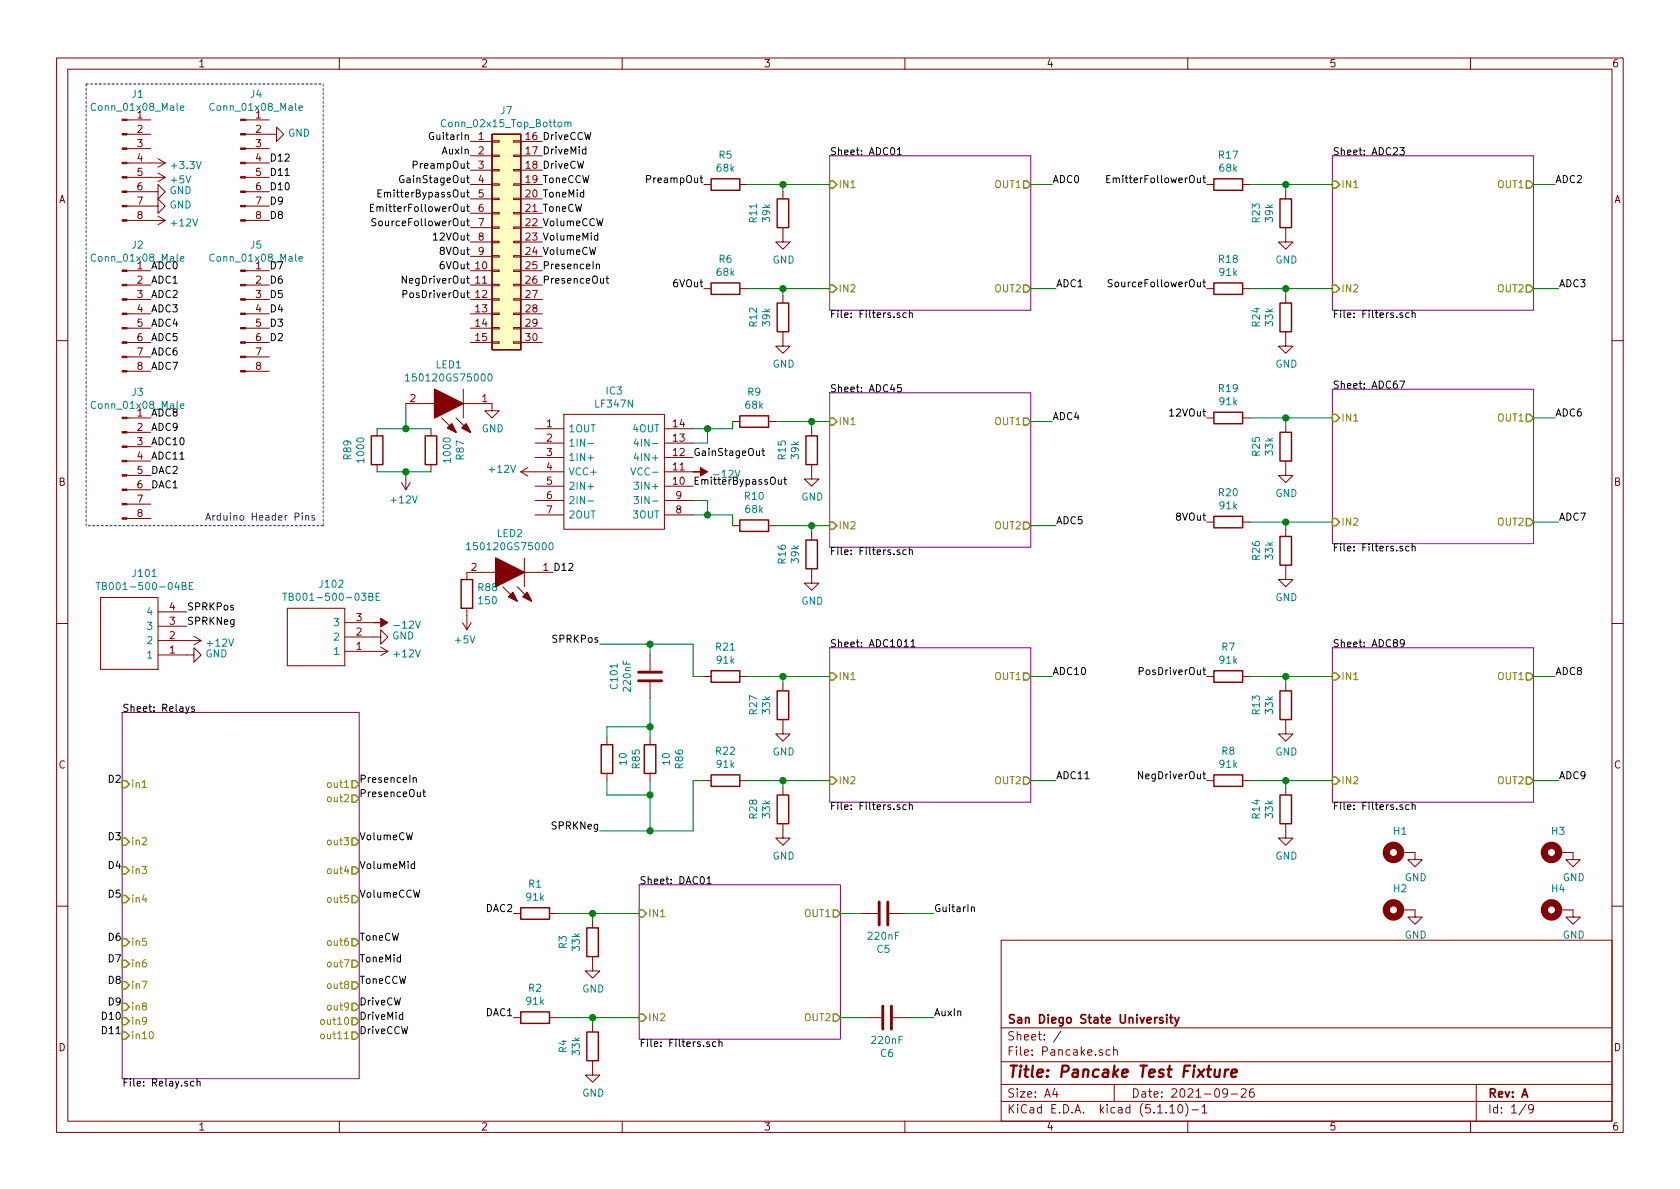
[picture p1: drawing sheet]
<svg xmlns="http://www.w3.org/2000/svg" width="297mm" height="210mm" viewBox="0 0 297 210" stroke-linecap="round" stroke-linejoin="round" font-family="sans-serif">
<g fill="none" stroke="#840000" stroke-width=".18">
<path d="M10 10.3h277v189.9h-277zM12 12.2h273v186.1h-273zM60 10.3v1.9M110 10.3v1.9M160 10.3v1.9M210 10.3v1.9M260 10.3v1.9M22.5 33.9h5.4v-1.3l1.3 1.3-1.3 1.3v-1.3M22.5 36.4h5.4v-1.2l1.3 1.2-1.3 1.3v-1.3M22.5 31.4h6.7M22.5 28.8h6.7M22.5 39h6.7"/>
<path d="M22.5 26.3h4.2M22.5 23.7h4.2M22.5 21.2h4.2M27.9 30.6l1.3 .8M27.9 28.1l1.3 .7M27.9 38.2l1.3 .8M29.2 31.4l-1.3 .7M29.2 28.8l-1.3 .8M29.2 39l-1.3 .7M43.4 23.7h5.5v-1.2l1.3 1.2-1.3 1.3v-1.3M43.4 31.4h4.2M43.4 28.8h4.2"/>
<path d="M43.4 39h4.2M43.4 36.4h4.2M43.4 33.9h4.2M43.4 26.3h4.2M43.4 21.2h4.2M83.2 32.6h3.8M83.2 25h3.8M83.2 27.6h3.8M83.2 30.1h3.8M83.2 35.2h3.8M83.2 37.7h3.8M87 37.6h1.3v.2h-1.3z"/>
<path d="M87 35h1.3v.3h-1.3zM87 32.5h1.3v.3h-1.3zM87 30h1.3v.2h-1.3zM87 27.4h1.3v.3h-1.3zM87 24.9h1.3v.2h-1.3zM90.8 37.6h1.3v.2h-1.3zM90.8 35h1.3v.3h-1.3zM90.8 32.5h1.3v.3h-1.3zM90.8 30h1.3v.2h-1.3zM90.8 27.4h1.3v.3h-1.3zM90.8 24.9h1.3v.2h-1.3zM92.1 32.6h3.8"/>
<path d="M92.1 25h3.8M92.1 27.6h3.8M92.1 30.1h3.8M92.1 35.2h3.8M92.1 37.7h3.8M124.5 32.6h1.2M130.8 32.6h1.3M138.4 33.9v1.3M213.4 32.6h1.2M219.7 32.6h1.3M227.3 33.9v1.3M22.5 58h4.2"/>
<path d="M22.5 55.5h4.2M22.5 53h4.2M22.5 50.4h4.2M22.5 47.9h4.2M43.4 58h4.2M43.4 55.5h4.2M43.4 53h4.2M43.4 50.4h4.2M43.4 47.9h4.2M83.2 58h3.8M83.2 55.5h3.8M83.2 53h3.8"/>
<path d="M83.2 50.4h3.8M83.2 47.9h3.8M83.2 40.3h3.8M83.2 42.8h3.8M83.2 45.3h3.8M87 47.7h1.3v.3h-1.3zM87 50.3h1.3v.2h-1.3zM87 52.8h1.3v.3h-1.3zM87 55.4h1.3v.2h-1.3zM87 57.9h1.3v.3h-1.3zM87 45.2h1.3v.3h-1.3zM87 40.1h1.3v.3h-1.3z"/>
<path d="M87 42.7h1.3v.2h-1.3zM90.8 47.7h1.3v.3h-1.3zM90.8 50.3h1.3v.2h-1.3zM90.8 52.8h1.3v.3h-1.3zM90.8 55.4h1.3v.2h-1.3zM90.8 57.9h1.3v.3h-1.3zM90.8 45.2h1.3v.3h-1.3zM90.8 40.1h1.3v.3h-1.3zM90.8 42.7h1.3v.2h-1.3zM92.1 58h3.8M92.1 55.5h3.8M92.1 53h3.8"/>
<path d="M92.1 50.4h3.8M92.1 47.9h3.8M92.1 40.3h3.8M92.1 42.8h3.8M92.1 45.3h3.8M124.5 51h1.2M130.8 51h1.3M138.4 58.7v2.5h1.3l-1.3 1.3-1.2-1.3h1.2M138.4 40.3v2.5h1.3l-1.3 1.3-1.2-1.3h1.2M138.4 52.3v1.3M213.4 51h1.2M219.7 51h1.3"/>
<path d="M227.3 40.3v2.5h1.3l-1.3 1.3-1.2-1.3h1.2M227.3 58.7v2.5h1.3l-1.3 1.3-1.2-1.3h1.2M227.3 52.3v1.3M10 60.2h2M22.5 73.9h4.2M22.5 79h4.2M22.5 76.4h4.2M22.5 65.7h4.2M22.5 63.1h4.2M22.5 60.6h4.2M43.4 65.7h4.2M43.4 63.1h4.2"/>
<path d="M43.4 60.6h4.2M66.7 75.8v1.3M71.8 71.4h5M76.2 75.8v1.3M78.1 73.9l2.5 2.5M80.6 73.9l2.6 2.5M81.9 71.4h5.1v1.2h1.3l-1.3 1.3-1.3-1.3h1.3M81.9 68.8v5.1M83.2 60.6h3.8M87 60.4h1.3v.3h-1.3zM90.8 60.4h1.3v.3h-1.3zM92.1 60.6h3.8"/>
<path d="M94.6 75.8h5.1M94.6 78.4h5.1M99.7 73.3h17.8v20.3h-17.8zM117.5 75.8h5.1M117.5 78.4h5.1M129.5 74.5h1.3M135.9 74.5h1.3M143.5 75.8v1.3M213.4 73.9h1.2M219.7 73.9h1.3M227.3 75.2v1.2M285 60.2h2"/>
<path d="M22.5 91.7h4.2M22.5 89.1h4.2M22.5 86.6h4.2M22.5 84.1h4.2M22.5 81.5h4.2M66.7 82.2v1.2M71 85.3l.8 1.3M71.8 84.1v2.5M72.5 85.3l-.7 1.3M76.2 82.2v1.2M92.1 83.4h7.6M92.1 83.4l1.2 .8"/>
<path d="M92.7 98.7v5.1M93.3 82.7l-1.2 .7M94.6 86h5.1M94.6 80.9h5.1M94.6 88.5h5.1M94.6 91.1h5.1M117.5 86h5.1M117.5 83.4h5.1M117.5 80.9h5.1M117.5 88.5h5.1M117.5 91.1h5.1M129.5 93h1.3"/>
<path d="M135.9 93h1.3M143.5 82.2v2.5h1.3l-1.3 1.3-1.3-1.3h1.3M143.5 94.2v1.3M213.4 92.3h1.2M219.7 92.3h1.3M227.3 81.5v2.6h1.3l-1.3 1.2-1.2-1.2h1.2M227.3 99.9v2.6h1.3l-1.3 1.3-1.2-1.3h1.2M227.3 93.6v1.3M10 110.3h2M17.8 105.7h10.1v12.7h-10.1zM27.9 115.8h6.4v-1.3l1.3 1.3-1.3 1.3v-1.3M27.9 113.3h7.7"/>
<path d="M27.9 110.7h5.1M27.9 108.2h5.1M34.3 112.5l1.3 .8M35.6 113.3l-1.3 .7M50.8 107.6h10.2v10.1h-10.2zM61 112.6h6.3v-1.2l1.3 1.2-1.3 1.3v-1.3M61 115.2h7.6M61 110.1h5M67.3 114.4l1.3 .8M68.6 115.2l-1.3 .7M81.8 110.1l.7 1.3M82.5 107.6v3.8"/>
<path d="M83.3 110.1l-.8 1.3M87.6 101.2h-5.1v1.3M88.9 103.8l2.5 2.5M91.4 103.8l2.6 2.5M92.7 101.2h5.1M114.9 115.8v2.8M124.5 119.6h1.2M130.8 119.6h1.3M143.5 100.6v2.5h1.3l-1.3 1.3-1.3-1.3h1.3M213.4 119.6h1.2M219.7 119.6h1.3M285 110.3h2"/>
<path d="M107.3 130.4v1.3M107.3 136.8v1.2M114.9 120.6v2.8M114.9 130.4v1.3M114.9 136.8v1.2M124.5 138h1.2M130.8 138h1.3M138.4 127.2v2.6h1.3l-1.3 1.3-1.2-1.3h1.2M138.4 120.9v1.3M138.4 139.3v1.3M213.4 138h1.2M219.7 138h1.3"/>
<path d="M227.3 127.2v2.6h1.3l-1.3 1.3-1.2-1.3h1.2M227.3 120.9v1.3M227.3 139.3v1.3M138.4 145.7v2.5h1.3l-1.3 1.3-1.2-1.3h1.2M227.3 145.7v2.5h1.3l-1.3 1.3-1.2-1.3h1.2M247.6 150.7h2.6v1.3h1.3l-1.3 1.3-1.3-1.3h1.3M275.6 150.7h2.5v1.3h1.3l-1.3 1.3-1.2-1.3h1.2M10 160.2h2M90.8 161.5h1.3M90.8 180h1.3M97.2 161.5h1.2M97.2 180h1.2"/>
<path d="M104.8 169.2v2.5h1.2l-1.2 1.3-1.3-1.3h1.3M104.8 162.8v1.3M152.4 161.5h2.8M153 180h2.8M157.2 161.5h2.8M157.9 180h2.8M177 166.3h108v32h-108zM247.6 160.9h2.6v1.3h1.3l-1.3 1.2-1.3-1.2h1.3M275.6 160.9h2.5v1.3h1.3l-1.3 1.2-1.2-1.2h1.2M285 160.2h2M60 198.3v1.9M104.8 187.6v2.5h1.2l-1.2 1.3-1.3-1.3h1.3"/>
<path d="M104.8 181.2v1.3M110 198.3v1.9M160 198.3v1.9M177 194.8h108M177 191.8h108M177 187.8h108M177 181.8h108M186.5 192.5l-.4 1h1M186.8 193v1M187.6 182.3l-1.3 2M196.3 185.7l-.5-.1-.2 .3 .1 .6h.6M196.9 185.7h.1a.37 .37 0 0 1 .6 .1v.8"/>
<path d="M196.9 185.1v1.5M197 191.8v3M206.8 195.8l.5-.5v1.5M206.8 196.8h.9M208.5 195.4l.1-.1a.8 .8 0 0 1 .5 .8 .8 .8 0 0 1-.5 .7 1 1 0 0 1-.1-1.4zM209.6 195.1a1.71 1.71 0 0 1 0 2.3M210 198.3v1.9M210.7 196.3h1.2M212.5 195.8l.5-.5v1.5M212.5 196.8h.9M217 193.2l-.1 .2a.48 .48 0 0 1-.6-.1v-.6a.48 .48 0 0 1 .6-.1l.1 .1a1.19 1.19 0 0 1-.2 1.2l-.5 .1M217.7 193.5h1.1"/>
<path d="M219.5 192.7l.2-.2h.3l.3 .2v.3v.2l-.9 .8h.9M221.6 192.5a.59 .59 0 0 0-.7 .7l.1 .7 .2 .1 .5-.1 .1-.5-.2-.2-.4-.1-.3 .3M260 198.3v1.9M261 191.8v6.5M269.8 195.2l-1.2 2M271.1 196l-.3 .3-.4-.1-.1-.2v-.4l.1-.2 .4-.1 .2 .2a1.19 1.19 0 0 1-.2 1.2l-.4 .1"/>
</g>
<path d="M214.8 189.1v1.2a.56 .56 0 0 0 .7 0M215.7 189.1l-.2 1.3M216.7 189.1l-.2 1.3M217.2 189.1a.54 .54 0 0 0-.6 .4M217.7 189.8l1-.2-.1-.4-.5-.1-.3 .3v.9l.1 .1 .6-.1" fill="none" stroke="#840000" stroke-width=".41"/>
<path d="M206.3 179.4v.2M206.3 179.9v1M206.8 179.9h.6M207 179.4v1.3l.4 .2M207.7 179.9l.4 1M208.5 179.9l-.6 1.4-.2 .1M205.6 180l-.4-.1-.2 .2 .1 .3 .5 .1v.3h-.6" fill="none" stroke="#840000" stroke-width=".3"/>
<path d="M146.7 27.6h35.5v27.3h-35.5zM235.6 27.6h35.5v27.3h-35.5zM146.7 69.5h35.5v27.3h-35.5zM235.6 68.8h35.5v27.3h-35.5zM146.7 114.5h35.5v27.4h-35.5zM235.6 114.5h35.5v27.4h-35.5zM21.6 126h41.9v64.7h-41.9zM113 156.5h35.6v27.3h-35.6z" fill="none" stroke="#840084" stroke-width=".18"/>
<g fill="none" stroke="#000" stroke-width=".18">
<path d="M65.5 36.7h.4M66.1 36.1h-.6v1.3h.6M66.5 38.7h-.5l-.2 .1-.1 .2 .2 .2 .4 .2 .2 .3-.3 .2h-.5M66.8 34.2h.5M67.4 33.6h-.6v1.2h.6M71.4 31.1a.59 .59 0 0 0-.8 .6 .59 .59 0 0 0 .8 .6v-.5h-.2M73.1 29.2l.6-.1 .1-.2-.1-.3-.2-.1h-.4v1.3M82.5 39.1h.5M82.5 36.5h.5M82.5 34h.5M82.7 38.7v1l.3 .2M82.7 36.1v1.1l.3 .2"/>
<path d="M82.7 33.6v1.1l.3 .1M103.6 26.4h-.4l-.2 .2 .1 .6h.5M103.6 26v1.2M114.3 31.7l.6-.1 .2-.1-.1-.3-.2-.2h-.5v1.3M158.7 26.5l.3-.4v1.3M158.7 27.4h.7M195.7 31.6h.4M196.3 31h-.6v1.3h.6M212.7 31.5h.5M212.9 31v1.1l.3 .2M247.5 26.1h.8l-.4 .5 .3 .1v.5l-.1 .2-.6-.2M71.2 52h.7v-.5l-.2-.1h-.5v1.2"/>
<path d="M71.9 48.8v1.3l-.8-1.3v1.3M82.5 51.8h.5M82.7 51.4v1l.3 .2M105.4 46.8l.2-.1 .3 .1 .1 .7M105.4 46.7v.8M105.7 41.7l-.4-.1-.2 .3 .1 .5h.5M105.7 41.2v1.3M107.1 49.2h.5M107.3 48.8v1.1l.3 .2M159.1 55.4l-.3-.1-.2 .2 .1 .2 .4 .1v.3h-.5M160.2 55.4l-.3-.1-.3 .2 .1 .6h.5M160.8 55.4l.2-.1 .3 .1v.8"/>
<path d="M160.8 54.9v1.3M196.6 49.5l-.4-.1-.2 .2-.1 .2 .1 .2 .5 .2 .1 .3-.2 .2h-.5M212.7 49.9h.5M212.9 49.4v1.1l.3 .2M248 55.4l-.3-.1-.2 .2 .1 .2 .4 .1v.3h-.5M249.1 55.4l-.3-.1-.3 .2 .1 .6h.5M249.7 55.4l.2-.1 .3 .1v.8M249.7 54.9v1.3M134.7 79.7h.5M134.9 79.3v1.1l.3 .2M159.3 68h-.6v.6l.2-.1 .4 .1v.6l-.1 .1-.5-.1M247.5 67.4h.9l-.6 1.3"/>
<path d="M137.6 84.8l.1 .8h.3l.2-.1M138.2 84.8v.8M138.6 84.8h.5M138.8 84.4v1.1l.3 .1M159.1 97.3l-.3-.1-.2 .2 .1 .2 .4 .1v.3h-.5M160.2 97.3l-.3-.1-.3 .3 .1 .5h.5M160.8 97.4l.2-.2 .3 .1v.8M160.8 96.8v1.3M248 96.6h-.3l-.2 .2 .1 .1 .4 .2v.3h-.5M249.1 96.6h-.3l-.3 .2 .1 .6h.5M249.7 96.7l.2-.1h.3v.8M249.7 96.2v1.2"/>
<path d="M159.9 114.4h.7M161.1 113.5l.3-.4v1.3M161.1 114.4h.7M201.4 118.7l.6-.1 .1-.4-.2-.2h-.5v1.3M212.7 118.5h.5M212.9 118v1.1l.3 .2M248.3 113.7l-.2 .2-.4-.1-.1-.1v-.5l.2-.1h.3l.2 .3a.97 .97 0 0 1-.2 .9l-.4 .1M33.5 125l-.5 1.1-.2 .1M34.4 125h-.3l-.2 .1v.2l.5 .1v.3h-.5M73.1 137.6l.1-.1 .3 .1 .1 .7M73.1 137.5v.8M74.9 139.6v1.1l.3 .2"/>
<path d="M202 136.4v1.3l-.7-1.3v1.3M73.3 152.8l-.4-.1-.2 .3 .1 .5h.5M73.3 152.3v1.3M74.8 140h.4M125 155.4l.4-.4v1.3M125 156.3h.7M159.1 142.4l-.3-.1-.2 .2 .1 .2 .4 .1v.3h-.5M160.2 142.4l-.3-.1-.3 .2 .1 .6h.5M160.8 142.4l.2-.1 .3 .1v.7M160.8 141.9v1.2M248 142.4l-.3-.1-.2 .2 .1 .2 .4 .1v.3h-.5M249.1 142.4l-.3-.1-.3 .2 .1 .6h.5"/>
<path d="M249.7 142.4l.2-.1 .3 .1v.7M249.7 141.9v1.2M71.2 179.5l-.4-.1-.2 .2 .1 .6h.5M71.2 179v1.3M171.8 160.5l.1-.1h.3l.1 .8M34.3 191.3l-.4-.1-.2 .2 .1 .6h.5M34.8 191.3l.2-.1 .3 .1 .1 .7M34.8 190.8v1.2M125.4 184.3l-.3-.1-.2 .2 .1 .2 .4 .1v.3h-.5M126.6 184.3l-.4-.1-.2 .2 .1 .6h.5M127.1 184.3l.2-.1 .3 .1 .1 .8M127.1 183.8v1.3"/>
</g>
<g fill="none" stroke="#848400" stroke-width=".25">
<path d="M146.7 32h.6l.7 .6-.7 .7h-.6zM181 32h.6l.6 .6-.6 .7h-.6zM235.6 32h.6l.7 .6-.7 .7h-.6zM269.9 32h.6l.6 .6-.6 .7h-.6zM146.7 50.4h.6l.7 .6-.7 .7h-.6zM181 50.4h.6l.6 .6-.6 .7h-.6zM235.6 50.4h.6l.7 .6-.7 .7h-.6zM269.9 50.4h.6l.6 .6-.6 .7h-.6zM146.7 73.9h.6l.7 .6-.7 .7h-.6zM181 73.9h.6l.6 .6-.6 .7h-.6zM235.6 73.3h.6l.7 .6-.7 .6h-.6zM269.9 73.3h.6l.6 .6-.6 .6h-.6z"/>
<path d="M146.7 92.3h.6l.7 .7-.7 .6h-.6zM181 92.3h.6l.6 .7-.6 .6h-.6zM235.6 91.7h.6l.7 .6-.7 .7h-.6zM269.9 91.7h.6l.6 .6-.6 .7h-.6zM146.7 119h.6l.7 .6-.7 .7h-.6zM181 119h.6l.6 .6-.6 .7h-.6zM235.6 119h.6l.7 .6-.7 .7h-.6zM269.9 119h.6l.6 .6-.6 .7h-.6zM21.6 138h.6l.7 .7-.7 .6h-.6zM62.2 138h.7l.6 .7-.6 .6h-.7zM146.7 137.4h.6l.7 .6-.7 .7h-.6zM181 137.4h.6l.6 .6-.6 .7h-.6z"/>
<path d="M235.6 137.4h.6l.7 .6-.7 .7h-.6zM269.9 137.4h.6l.6 .6-.6 .7h-.6zM21.6 148.2h.6l.7 .6-.7 .7h-.6zM21.6 153.3h.6l.7 .6-.7 .7h-.6zM21.6 158.4h.6l.7 .6-.7 .6h-.6zM62.2 140.6h.7l.6 .6-.6 .7h-.7zM62.2 153.3h.7l.6 .6-.6 .7h-.7zM62.2 148.2h.7l.6 .6-.6 .7h-.7zM62.2 158.4h.7l.6 .6-.6 .6h-.7zM21.6 166h.6l.7 .6-.7 .7h-.6zM21.6 169.8h.6l.7 .6-.7 .7h-.6zM21.6 173.6h.6l.7 .6-.7 .7h-.6z"/>
<path d="M21.6 177.4h.6l.7 .6-.7 .7h-.6zM21.6 180h.6l.7 .6-.7 .6h-.6zM62.2 166h.7l.6 .6-.6 .7h-.7zM62.2 169.8h.7l.6 .6-.6 .7h-.7zM62.2 173.6h.7l.6 .6-.6 .7h-.7zM62.2 180h.7l.6 .6-.6 .6h-.7zM62.2 177.4h.7l.6 .6-.6 .7h-.7zM113 160.9h.7l.6 .6-.6 .7h-.7zM113 179.3h.7l.6 .7-.6 .6h-.7zM147.3 160.9h.7l.6 .6-.6 .7h-.7zM147.3 179.3h.7l.6 .7-.6 .6h-.7zM21.6 182.5h.6l.7 .6-.7 .7h-.6z"/>
<path d="M62.2 182.5h.7l.6 .6-.6 .7h-.7z"/>
</g>
<path d="M25.2 139.2h.7M26.5 182.5l.2-.1a.69 .69 0 0 1 .4 .7 .69 .69 0 0 1-.4 .6l-.2-.1-.1-.4zM56.7 180.4l.2-.1 .4 .1 .1 .5-.2 .2h-.3l-.2-.1zM56.8 182.9l.3-.1 .2 .2 .1 .5-.2 .1-.3 .1-.2-.1v-.5z" fill="none" stroke="#848400" stroke-width=".18"/>
<g fill="none" stroke="#840000" stroke-width=".25">
<path d="M87 23.7h5.1v38.1h-5.1zM125.7 31.6h5.1v2h-5.1zM137.4 35.2h2v5.1h-2zM214.6 31.6h5.1v2h-5.1zM226.3 35.2h2v5.1h-2zM125.7 50h5.1v2.1h-5.1zM137.4 53.6h2v5.1h-2zM214.6 50h5.1v2.1h-5.1zM226.3 53.6h2v5.1h-2zM65.7 77.1h2v5.1h-2zM75.2 77.1h2v5.1h-2zM130.8 73.5h5.1v2.1h-5.1z"/>
<path d="M142.5 77.1h2v5.1h-2zM214.6 72.9h5.1v2h-5.1zM226.3 76.4h2v5.1h-2zM130.8 91.9h5.1v2.1h-5.1zM142.5 95.5h2v5.1h-2zM214.6 91.3h5.1v2h-5.1zM226.3 94.9h2v5h-2zM81.5 102.5h2.1v5.1h-2.1zM125.7 118.6h5.1v2h-5.1zM214.6 118.6h5.1v2h-5.1zM106.3 131.7h2v5.1h-2zM113.9 131.7h2.1v5.1h-2.1z"/>
<path d="M125.7 137h5.1v2.1h-5.1zM137.4 122.2h2v5h-2zM214.6 137h5.1v2.1h-5.1zM226.3 122.2h2v5h-2zM137.4 140.6h2v5.1h-2zM226.3 140.6h2v5.1h-2zM92.1 160.5h5.1v2.1h-5.1zM92.1 178.9h5.1v2.1h-5.1zM103.8 164.1h2v5.1h-2zM103.8 182.5h2v5.1h-2z"/>
</g>
<g fill="#840000" stroke="#840000" stroke-width=".18">
<path d="M42.5 38.9h.9v.2h-.9z"/>
<path d="M42.5 36.3h.9v.3h-.9z"/>
<path d="M42.5 33.8h.9v.2h-.9z"/>
<path d="M42.5 31.2h.9v.3h-.9z"/>
<path d="M42.5 28.7h.9v.3h-.9z"/>
<path d="M42.5 26.2h.9v.2h-.9z"/>
<path d="M42.5 23.6h.9v.3h-.9z"/>
<path d="M42.5 21.1h.9v.2h-.9z"/>
<path d="M66 110.1h1.3v-.8l1.3 .8-1.3 .8v-.8z"/>
<path d="M122.6 83.4h1.2v-.7l1.3 .7-1.3 .8v-.8z"/>
<path d="M21.6 91.6h.9v.2h-.9z"/>
<path d="M21.6 89h.9v.3h-.9z"/>
<path d="M21.6 86.5h.9v.2h-.9z"/>
<path d="M21.6 83.9h.9v.3h-.9z"/>
<path d="M21.6 81.4h.9v.3h-.9z"/>
<path d="M21.6 78.9h.9v.2h-.9z"/>
<path d="M21.6 76.3h.9v.3h-.9z"/>
<path d="M21.6 73.8h.9v.2h-.9z"/>
<path d="M21.6 65.5h.9v.3h-.9z"/>
<path d="M21.6 63h.9v.2h-.9z"/>
<path d="M21.6 60.4h.9v.3h-.9z"/>
<path d="M21.6 57.9h.9v.3h-.9z"/>
<path d="M21.6 55.4h.9v.2h-.9z"/>
<path d="M21.6 52.8h.9v.3h-.9z"/>
<path d="M21.6 50.3h.9v.2h-.9z"/>
<path d="M21.6 47.7h.9v.3h-.9z"/>
<path d="M42.5 65.5h.9v.3h-.9z"/>
<path d="M42.5 63h.9v.2h-.9z"/>
<path d="M42.5 60.4h.9v.3h-.9z"/>
<path d="M42.5 57.9h.9v.3h-.9z"/>
<path d="M42.5 55.4h.9v.2h-.9z"/>
<path d="M42.5 52.8h.9v.3h-.9z"/>
<path d="M42.5 50.3h.9v.2h-.9z"/>
<path d="M42.5 47.7h.9v.3h-.9z"/>
<path d="M21.6 38.9h.9v.2h-.9z"/>
<path d="M21.6 36.3h.9v.3h-.9z"/>
<path d="M21.6 33.8h.9v.2h-.9z"/>
<path d="M21.6 31.2h.9v.3h-.9z"/>
<path d="M21.6 28.7h.9v.3h-.9z"/>
<path d="M21.6 26.2h.9v.2h-.9z"/>
<path d="M21.6 23.6h.9v.3h-.9z"/>
<path d="M21.6 21.1h.9v.2h-.9z"/>
</g>
<g fill="none" stroke="#008484" stroke-width=".18">
<path d="M31.9 19.1l.6-.1v-.3h-.4l-.2 .2 .1 .6h.5M52.9 19.1l.6-.1-.1-.3h-.4l-.1 .2v.6h.5M78.8 21.3a.6 .6 0 0 0-.8 .4 .6 .6 0 0 0 .6 .7l.2-.1M99.9 21.7l.2-.1h.3v.8M99.9 21.6v.8M100.4 21.8l.2-.2h.3v.8M31.9 45.8l.6-.1v-.3h-.4l-.2 .1 .1 .6h.5M52.9 45.8l.6-.1-.1-.3h-.4l-.1 .1v.6h.5M31.9 71.8l.6-.1v-.3h-.4l-.2 .2 .1 .6h.5M71.7 66.5l.4-.4v1.3M71.7 67.4h.7M86.4 66.2l.2-.1a.67 .67 0 0 1 .4 .6 .67 .67 0 0 1-.4 .7l-.3-.5z"/>
<path d="M104 78.4h.9M112.4 77.6l-.3 .9h.8M112.8 78.1v.8M82.5 96.3l.4-.3v1.2M82.5 97.2h.7M97.2 96h.2a.67 .67 0 0 1 .4 .6 .67 .67 0 0 1-.4 .6 .83 .83 0 0 1-.2-1.2zM104 81h.9M104 86h.9M104 88.6h.9M111.6 82.7l.4 1.3 .4-1.3M112.1 85.3h.8l-.5 .4 .4 .2v.5l-.2 .1-.5-.1M112.1 87.8h.8l-.5 .5 .4 .1v.5l-.2 .2-.5-.2"/>
<path d="M112.4 80.1l-.3 .9h.8M17 103h.7M17.3 103v1.3M32.2 103.6h.6v-.5l-.6-.1v1.3h.5l.2-.3v-.2l-.3-.2M33.5 103.6h.4M34.1 103h-.6v1.3h.6M50 104.9h.7M50.4 104.9v1.3M65.2 105.5h.6v-.5l-.6-.1v1.3h.5l.3-.3v-.2l-.3-.2M66.5 105.5h.4M67.1 104.9h-.6v1.3h.6"/>
</g>
<path d="M112.9 118.9h4.1M112.9 120.4h4.1M155.4 159.5v4.1M157 159.5v4.1M156.1 177.9v4.1M157.6 177.9v4.1" fill="none" stroke="#840000" stroke-width=".51"/>
<path d="M87 23.7h5.1v38.1h-5.1z" fill="#ffffc2" stroke="#ffffc2" stroke-width=".18"/>
<g fill="none" stroke="#840000" stroke-width="1.3">
<circle cx="246.4" cy="150.7" r="1.27"/>
<circle cx="274.3" cy="150.7" r="1.27"/>
<circle cx="246.4" cy="160.9" r="1.27"/>
<circle cx="274.3" cy="160.9" r="1.27"/>
</g>
<g fill="#840000" stroke="#840000" stroke-width=".25">
<path d="M76.8 68.8l5.1 2.6-5.1 2.5z"/>
<path d="M81.7 75.7l.7-.8 .8 1.5z"/>
<path d="M79.1 75.7l.8-.8 .7 1.5z"/>
<path d="M87.6 98.7l5.1 2.5-5.1 2.6z"/>
<path d="M92.5 105.5l.7-.7 .8 1.5z"/>
<path d="M89.9 105.5l.8-.7 .7 1.5z"/>
</g>
<path d="M15.2 14.9h41.9M57.1 14.9v78.1M15.2 93v-78.1M57.1 93h-41.9" fill="none" stroke="#0000c2" stroke-width=".18" stroke-dasharray=".4 .4"/>
<g fill="none" stroke="#008400" stroke-width=".18">
<path d="M132.1 32.6h14.6M138.4 32.6v1.3M182.2 32.6h3.9M221 32.6h14.6M227.3 32.6v1.3M271.1 32.6h3.9M132.1 51h14.6M138.4 51v1.3M182.2 51h4.5M221 51h14.6M227.3 51v1.3M271.1 51h4.5"/>
<path d="M66.7 75.8h9.5M71.8 71.4v4.4M125.1 75.8v2.6h-2.5M129.5 74.5v1.3h-6.9M137.2 74.5h9.5M143.5 74.5v1.3M182.2 74.5h3.9M221 73.9h14.6M227.3 73.9v1.3M271.1 73.9h3.9M66.7 83.4h9.5M71.8 83.4v.7"/>
<path d="M122.6 91.1h6.9v1.9M122.6 88.5h2.5v2.6M137.2 93h9.5M143.5 93v1.2M182.2 93h4.5M221 92.3h14.6M227.3 92.3v1.3M271.1 92.3h4.5M106 113.9h16.6v5.7h1.9M114.9 113.9v1.9M132.1 119.6h14.6M138.4 119.6v1.3"/>
<path d="M182.2 119.6h3.9M221 119.6h14.6M227.3 119.6v1.3M271.1 119.6h3.9M107.3 138v2.6h7.6M114.9 128.5h-7.6v1.9M114.9 123.4v7M114.9 138v8.9M124.5 138h-1.9v8.9h-16.6M132.1 138h14.6M138.4 138v1.3M182.2 138h4.5"/>
<path d="M221 138h14.6M227.3 138v1.3M271.1 138h4.5M98.4 180h14.6M98.4 161.5h14.6M104.8 161.5v1.3M104.8 180v1.2M148.6 180h4.4M148.6 161.5h3.8M160 161.5h5.1M160.7 180h4.4"/>
</g>
<path d="M53.4 90.7v.2M53.4 91.2v.8M54.1 91.3l.1-.1h.3l.1 .8M54.1 91.2v.8M55.6 91.2h-.3l-.2 .1 .1 .2 .4 .1v.3h-.5" fill="none" stroke="#0000c2" stroke-width=".18"/>
<g fill="#008400" stroke="#008400" stroke-width=".25">
<circle cx="138.4" cy="32.6" r=".51"/>
<circle cx="227.3" cy="51" r=".51"/>
<circle cx="125.1" cy="91.1" r=".51"/>
<circle cx="138.4" cy="51" r=".51"/>
<circle cx="227.3" cy="73.9" r=".51"/>
<circle cx="104.8" cy="161.5" r=".51"/>
<circle cx="71.8" cy="83.4" r=".51"/>
<circle cx="71.8" cy="75.8" r=".51"/>
<circle cx="227.3" cy="138" r=".51"/>
<circle cx="104.8" cy="180" r=".51"/>
<circle cx="125.1" cy="75.8" r=".51"/>
<circle cx="114.9" cy="113.9" r=".51"/>
<circle cx="227.3" cy="32.6" r=".51"/>
<circle cx="143.5" cy="93" r=".51"/>
<circle cx="227.3" cy="119.6" r=".51"/>
<circle cx="143.5" cy="74.5" r=".51"/>
<circle cx="138.4" cy="138" r=".51"/>
<circle cx="114.9" cy="146.9" r=".51"/>
<circle cx="227.3" cy="92.3" r=".51"/>
<circle cx="114.9" cy="140.6" r=".51"/>
<circle cx="138.4" cy="119.6" r=".51"/>
<circle cx="114.9" cy="128.5" r=".51"/>
</g>
<text font-size="2.8" fill="#840000" x="178" y="190.5">Title: Pancake Test Fixture</text>
<g font-size="2.1" fill="#840000">
<text x="178" y="184">Sheet: /</text>
<text x="178" y="181">San Diego State University</text>
<text x="178" y="186.7">File: Pancake.sch</text>
<text x="178" y="196.9">KiCad E.D.A. kicad (5.1.10)-1</text>
<text x="178" y="194.1">Size: A4</text>
<text x="200" y="194.1">Date: 2021-09-26</text>
<text x="263" y="194.1">Rev: A</text>
<text x="263" y="196.9">Id: 1/9</text>
</g>
<g font-size="1.8" fill="#840000">
<text x="35" y="11.9">1</text>
<text x="85" y="11.9">2</text>
<text x="135" y="11.9">3</text>
<text x="185" y="11.9">4</text>
<text x="235" y="11.9">5</text>
<text x="285" y="11.9">6</text>
<text x="24.3" y="20.9">1</text>
<text x="24.3" y="23.5">2</text>
<text x="45.2" y="20.9">1</text>
<text x="45.2" y="23.5">2</text>
<text x="24.3" y="26">3</text>
<text x="24.3" y="28.6">4</text>
<text x="45.2" y="26">3</text>
<text x="45.2" y="28.6">4</text>
<text x="84.6" y="24.8">1</text>
<text x="84.6" y="27.3">2</text>
<text x="84.6" y="29.8">3</text>
<text x="10.4" y="35.9">A</text>
<text x="24.3" y="31.1">5</text>
<text x="24.3" y="33.6">6</text>
<text x="45.2" y="31.1">5</text>
<text x="45.2" y="33.6">6</text>
<text x="84.6" y="32.4">4</text>
<text x="84.6" y="34.9">5</text>
<text x="285.4" y="35.9">A</text>
<text x="24.3" y="36.2">7</text>
<text x="24.3" y="38.7">8</text>
<text x="45.2" y="36.2">7</text>
<text x="45.2" y="38.7">8</text>
<text x="84.6" y="37.5">6</text>
<text x="84.6" y="40">7</text>
<text x="24.3" y="47.6">1</text>
<text x="45.2" y="47.6">1</text>
<text x="84.6" y="42.5">8</text>
<text x="84.6" y="45.1">9</text>
<text x="24.3" y="50.2">2</text>
<text x="24.3" y="52.7">3</text>
<text x="45.2" y="50.2">2</text>
<text x="45.2" y="52.7">3</text>
<text x="84.1" y="50.2">11</text>
<text x="84.1" y="52.7">12</text>
<text x="93" y="52.7">27</text>
<text x="24.3" y="55.2">4</text>
<text x="24.3" y="57.8">5</text>
<text x="45.2" y="55.2">4</text>
<text x="45.2" y="57.8">5</text>
<text x="84.1" y="55.2">13</text>
<text x="84.1" y="57.8">14</text>
<text x="93" y="55.2">28</text>
<text x="93" y="57.8">29</text>
<text x="24.3" y="60.3">6</text>
<text x="24.3" y="62.9">7</text>
<text x="24.3" y="65.4">8</text>
<text x="45.2" y="60.3">6</text>
<text x="45.2" y="62.9">7</text>
<text x="45.2" y="65.4">8</text>
<text x="84.1" y="60.3">15</text>
<text x="93" y="60.3">30</text>
<text x="72.5" y="71.1">2</text>
<text x="85.2" y="71.1">1</text>
<text x="24.3" y="73.7">1</text>
<text x="24.3" y="76.2">2</text>
<text x="96.7" y="75.6">1</text>
<text x="119" y="75.6">14</text>
<text x="24.3" y="78.7">3</text>
<text x="24.3" y="81.3">4</text>
<text x="24.3" y="83.8">5</text>
<text x="96.7" y="78.1">2</text>
<text x="96.7" y="80.6">3</text>
<text x="96.7" y="83.2">4</text>
<text x="119" y="83.2">11</text>
<text x="119" y="80.6">12</text>
<text x="119" y="78.1">13</text>
<text x="10.4" y="85.9">B</text>
<text x="24.3" y="86.4">6</text>
<text x="24.3" y="88.9">7</text>
<text x="96.7" y="85.7">5</text>
<text x="96.7" y="88.3">6</text>
<text x="119" y="85.7">10</text>
<text x="119.5" y="88.3">9</text>
<text x="285.4" y="85.9">B</text>
<text x="24.3" y="91.4">8</text>
<text x="96.7" y="90.8">7</text>
<text x="119.5" y="90.8">8</text>
<text x="83.3" y="101">2</text>
<text x="30" y="107.9">4</text>
<text x="30" y="113">2</text>
<text x="30" y="110.5">3</text>
<text x="63" y="112.4">2</text>
<text x="63" y="109.8">3</text>
<text x="30" y="115.6">1</text>
<text x="63" y="114.9">1</text>
<text x="10.4" y="135.9">C</text>
<text x="285.4" y="135.9">C</text>
<text x="10.4" y="185.9">D</text>
<text x="285.4" y="185.9">D</text>
<text x="35" y="199.9">1</text>
<text x="85" y="199.9">2</text>
<text x="135" y="199.9">3</text>
<text x="185" y="199.9">4</text>
<text x="235" y="199.9">5</text>
<text x="285" y="199.9">6</text>
</g>
<g font-size="1.8" fill="#008484">
<text x="23.4" y="17.3">J1</text>
<text x="44.3" y="17.3">J4</text>
<text x="16.7" y="19.6">Conn_01x08_Male</text>
<text x="37.6" y="19.6">Conn_01x08_Male</text>
<text x="78.6" y="22.5">Conn_02x15_Top_Bottom</text>
<text x="88.6" y="20.2">J7</text>
<text x="30.5" y="29.9">+3.3V</text>
<text x="50.9" y="24.2">GND</text>
<text x="127.2" y="28.1">R5</text>
<text x="215.5" y="28.1">R17</text>
<text x="30" y="34.3">GND</text>
<text x="30.3" y="32.4">+5V</text>
<text x="126.8" y="30.4">68k</text>
<text x="215.7" y="30.4">68k</text>
<text x="30" y="36.9">GND</text>
<text x="30.5" y="40.1">+12V</text>
<text x="133.9" y="39.3" transform="rotate(-90 133.9 39.3)">R11</text>
<text x="136.2" y="39.2" transform="rotate(-90 136.2 39.2)">39k</text>
<text x="222.8" y="39.3" transform="rotate(-90 222.8 39.3)">R23</text>
<text x="225.1" y="39.2" transform="rotate(-90 225.1 39.2)">39k</text>
<text x="16.7" y="46.3">Conn_01x08_Male</text>
<text x="23.4" y="44">J2</text>
<text x="37.6" y="46.3">Conn_01x08_Male</text>
<text x="44.3" y="44">J5</text>
<text x="127.2" y="46.5">R6</text>
<text x="136.6" y="46.6">GND</text>
<text x="215.5" y="46.5">R18</text>
<text x="225.5" y="46.6">GND</text>
<text x="126.8" y="48.8">68k</text>
<text x="215.7" y="48.8">91k</text>
<text x="133.9" y="57.7" transform="rotate(-90 133.9 57.7)">R12</text>
<text x="136.2" y="57.6" transform="rotate(-90 136.2 57.6)">39k</text>
<text x="222.8" y="57.7" transform="rotate(-90 222.8 57.7)">R24</text>
<text x="225.1" y="57.6" transform="rotate(-90 225.1 57.6)">33k</text>
<text x="77.1" y="65.1">LED1</text>
<text x="136.6" y="65">GND</text>
<text x="225.5" y="65">GND</text>
<text x="23.4" y="70">J3</text>
<text x="72.7" y="67.5">150120GS75000</text>
<text x="107.2" y="69.8">IC3</text>
<text x="132.2" y="70">R9</text>
<text x="215.5" y="69.3">R19</text>
<text x="215.7" y="71.6">91k</text>
<text x="16.7" y="72.3">Conn_01x08_Male</text>
<text x="85.2" y="76.4">GND</text>
<text x="100.5" y="76.4">1OUT</text>
<text x="105.4" y="72.1">LF347N</text>
<text x="112" y="76.4">4OUT</text>
<text x="131.9" y="72.3">68k</text>
<text x="62.1" y="81.2" transform="rotate(-90 62.1 81.2)">R89</text>
<text x="64.4" y="81.6" transform="rotate(-90 64.4 81.6)">1000</text>
<text x="79.7" y="81.6" transform="rotate(-90 79.7 81.6)">1000</text>
<text x="82" y="81.2" transform="rotate(-90 82 81.2)">R87</text>
<text x="86.7" y="83.6">+12V</text>
<text x="100.5" y="79">1IN-</text>
<text x="100.5" y="81.5">1IN+</text>
<text x="112.9" y="81.5">4IN+</text>
<text x="113.4" y="79">4IN-</text>
<text x="138.9" y="81.2" transform="rotate(-90 138.9 81.2)">R15</text>
<text x="141.2" y="81.1" transform="rotate(-90 141.2 81.1)">39k</text>
<text x="222.8" y="80.6" transform="rotate(-90 222.8 80.6)">R25</text>
<text x="225.1" y="80.5" transform="rotate(-90 225.1 80.5)">33k</text>
<text x="69.3" y="89">+12V</text>
<text x="100.5" y="84.1">VCC+</text>
<text x="100.5" y="86.6">2IN+</text>
<text x="100.5" y="89.1">2IN-</text>
<text x="112.4" y="84.1">VCC-</text>
<text x="112.9" y="86.6">3IN+</text>
<text x="113.4" y="89.1">3IN-</text>
<text x="131.7" y="88.4">R10</text>
<text x="141.7" y="88.5">GND</text>
<text x="215.5" y="87.8">R20</text>
<text x="225.5" y="87.9">GND</text>
<text x="87.9" y="95">LED2</text>
<text x="100.5" y="91.7">2OUT</text>
<text x="112" y="91.7">3OUT</text>
<text x="131.9" y="90.7">68k</text>
<text x="215.7" y="90.1">91k</text>
<text x="83.5" y="97.3">150120GS75000</text>
<text x="138.9" y="99.6" transform="rotate(-90 138.9 99.6)">R16</text>
<text x="141.2" y="99.5" transform="rotate(-90 141.2 99.5)">39k</text>
<text x="222.8" y="99" transform="rotate(-90 222.8 99)">R26</text>
<text x="225.1" y="98.9" transform="rotate(-90 225.1 98.9)">33k</text>
<text x="18.7" y="104.3">TB001-500-04BE</text>
<text x="23.6" y="102">J101</text>
<text x="51.7" y="106.2">TB001-500-03BE</text>
<text x="56.6" y="103.9">J102</text>
<text x="84.6" y="104.5">R88</text>
<text x="84.7" y="106.9">150</text>
<text x="141.7" y="106.9">GND</text>
<text x="225.5" y="106.3">GND</text>
<text x="26.2" y="113.9">2</text>
<text x="26.2" y="111.4">3</text>
<text x="26.2" y="108.8">4</text>
<text x="59.2" y="113.3">2</text>
<text x="59.2" y="110.7">3</text>
<text x="69.3" y="113.1">GND</text>
<text x="70.1" y="111.2">-12V</text>
<text x="80.6" y="113.8">+5V</text>
<text x="26.2" y="116.5">1</text>
<text x="36.3" y="116.3">GND</text>
<text x="36.8" y="114.3">+12V</text>
<text x="59.2" y="115.8">1</text>
<text x="69.8" y="116.3">+12V</text>
<text x="126.6" y="115.1">R21</text>
<text x="126.8" y="117.4">91k</text>
<text x="215.7" y="117.4">91k</text>
<text x="216.1" y="115.1">R7</text>
<text x="109.2" y="121.7" transform="rotate(-90 109.2 121.7)">C101</text>
<text x="111.5" y="122.1" transform="rotate(-90 111.5 122.1)">220nF</text>
<text x="133.9" y="126.3" transform="rotate(-90 133.9 126.3)">R27</text>
<text x="136.2" y="126.2" transform="rotate(-90 136.2 126.2)">33k</text>
<text x="222.8" y="126.3" transform="rotate(-90 222.8 126.3)">R13</text>
<text x="225.1" y="126.2" transform="rotate(-90 225.1 126.2)">33k</text>
<text x="110.8" y="135.2" transform="rotate(-90 110.8 135.2)">10</text>
<text x="113.1" y="135.9" transform="rotate(-90 113.1 135.9)">R85</text>
<text x="118.4" y="135.2" transform="rotate(-90 118.4 135.2)">10</text>
<text x="120.8" y="135.9" transform="rotate(-90 120.8 135.9)">R86</text>
<text x="126.6" y="133.5">R22</text>
<text x="126.8" y="135.8">91k</text>
<text x="136.6" y="133.6">GND</text>
<text x="215.7" y="135.8">91k</text>
<text x="216.1" y="133.5">R8</text>
<text x="225.5" y="133.6">GND</text>
<text x="133.9" y="144.7" transform="rotate(-90 133.9 144.7)">R28</text>
<text x="136.2" y="144.6" transform="rotate(-90 136.2 144.6)">33k</text>
<text x="222.8" y="144.7" transform="rotate(-90 222.8 144.7)">R14</text>
<text x="225.1" y="144.6" transform="rotate(-90 225.1 144.6)">33k</text>
<text x="246.5" y="147.6">H1</text>
<text x="274.4" y="147.6">H3</text>
<text x="136.6" y="152">GND</text>
<text x="225.5" y="152">GND</text>
<text x="248.4" y="155.8">GND</text>
<text x="276.3" y="155.8">GND</text>
<text x="93.1" y="159.3">91k</text>
<text x="93.5" y="157">R1</text>
<text x="246.5" y="157.8">H2</text>
<text x="274.4" y="157.8">H4</text>
<text x="100.2" y="167.7" transform="rotate(-90 100.2 167.7)">R3</text>
<text x="153.6" y="166.2">220nF</text>
<text x="248.4" y="166">GND</text>
<text x="276.3" y="166">GND</text>
<text x="102.5" y="168.1" transform="rotate(-90 102.5 168.1)">33k</text>
<text x="155.1" y="168.5">C5</text>
<text x="93.1" y="177.7">91k</text>
<text x="93.5" y="175.4">R2</text>
<text x="102.9" y="175.5">GND</text>
<text x="154.3" y="184.6">220nF</text>
<text x="100.2" y="186.2" transform="rotate(-90 100.2 186.2)">R4</text>
<text x="102.5" y="186.5" transform="rotate(-90 102.5 186.5)">33k</text>
<text x="155.7" y="186.9">C6</text>
<text x="102.9" y="193.9">GND</text>
</g>
<g font-size="1.8">
<text x="47.6" y="28.6">D12</text>
<text x="73.7" y="29.8">PreampOut</text>
<text x="76.4" y="24.8">GuitarIn</text>
<text x="78.3" y="27.3">AuxIn</text>
<text x="93" y="24.8">16 DriveCCW</text>
<text x="93" y="27.3">17 DriveMid</text>
<text x="93" y="29.8">18 DriveCW</text>
<text x="146.7" y="27.5">Sheet: ADC01</text>
<text x="235.6" y="27.5">Sheet: ADC23</text>
<text x="47.6" y="31.1">D11</text>
<text x="47.6" y="33.6">D10</text>
<text x="67.7" y="34.9">EmitterBypassOut</text>
<text x="71.4" y="32.4">GainStageOut</text>
<text x="93" y="32.4">19 ToneCCW</text>
<text x="93" y="34.9">20 ToneMid</text>
<text x="114.9" y="32.4">PreampOut</text>
<text x="186.1" y="32.4">ADC0</text>
<text x="197" y="32.4">EmitterFollowerOut</text>
<text x="275" y="32.4">ADC2</text>
<text x="47.6" y="38.7">D8</text>
<text x="47.6" y="36.2">D9</text>
<text x="66.8" y="37.5">EmitterFollowerOut</text>
<text x="66.9" y="40">SourceFollowerOut</text>
<text x="93" y="37.5">21 ToneCW</text>
<text x="93" y="40">22 VolumeCCW</text>
<text x="26.7" y="47.6">ADC0</text>
<text x="47.6" y="47.6">D7</text>
<text x="77" y="42.5">12VOut</text>
<text x="78" y="45.1">8VOut</text>
<text x="78" y="47.6">6VOut 10</text>
<text x="93" y="42.5">23 VolumeMid</text>
<text x="93" y="45.1">24 VolumeCW</text>
<text x="93" y="47.6">25 PresenceIn</text>
<text x="26.7" y="52.7">ADC2</text>
<text x="26.7" y="50.2">ADC1</text>
<text x="47.6" y="52.7">D5</text>
<text x="47.6" y="50.2">D6</text>
<text x="71.7" y="50.2">NegDriverOut</text>
<text x="71.8" y="52.7">PosDriverOut</text>
<text x="93" y="50.2">26 PresenceOut</text>
<text x="119.3" y="50.8">6VOut</text>
<text x="186.7" y="50.8">ADC1</text>
<text x="197.1" y="50.8">SourceFollowerOut</text>
<text x="275.6" y="50.8">ADC3</text>
<text x="26.7" y="55.2">ADC3</text>
<text x="26.7" y="57.8">ADC4</text>
<text x="47.6" y="55.2">D4</text>
<text x="47.6" y="57.8">D3</text>
<text x="146.7" y="56.2">File: Filters.sch</text>
<text x="235.6" y="56.2">File: Filters.sch</text>
<text x="26.7" y="65.4">ADC7</text>
<text x="26.7" y="62.9">ADC6</text>
<text x="26.7" y="60.3">ADC5</text>
<text x="47.6" y="60.3">D2</text>
<text x="146.7" y="69.4">Sheet: ADC45</text>
<text x="235.6" y="68.7">Sheet: ADC67</text>
<text x="26.7" y="76.2">ADC9</text>
<text x="26.7" y="73.7">ADC8</text>
<text x="186.1" y="74.3">ADC4</text>
<text x="207.2" y="73.7">12VOut</text>
<text x="275" y="73.7">ADC6</text>
<text x="26.7" y="78.7">ADC10</text>
<text x="26.7" y="81.3">ADC11</text>
<text x="26.7" y="83.8">DAC2</text>
<text x="122.6" y="80.6">GainStageOut</text>
<text x="26.7" y="86.4">DAC1</text>
<text x="122.6" y="85.7">EmitterBypassOut</text>
<text x="126.6" y="84.5">-12V</text>
<text x="186.7" y="92.7">ADC5</text>
<text x="208.2" y="92.1">8VOut</text>
<text x="275.6" y="92.1">ADC7</text>
<text x="96" y="101">1 D12</text>
<text x="146.7" y="98.1">File: Filters.sch</text>
<text x="235.6" y="97.5">File: Filters.sch</text>
<text x="33" y="107.9">SPRKPos</text>
<text x="33" y="110.5">SPRKNeg</text>
<text x="97.9" y="113.7">SPRKPos</text>
<text x="146.7" y="114.4">Sheet: ADC1011</text>
<text x="186.1" y="119.4">ADC10</text>
<text x="202" y="119.4">PosDriverOut</text>
<text x="235.6" y="114.4">Sheet: ADC89</text>
<text x="275" y="119.4">ADC8</text>
<text x="21.6" y="125.9">Sheet: Relays</text>
<text x="186.7" y="137.8">ADC11</text>
<text x="201.9" y="137.8">NegDriverOut</text>
<text x="275.6" y="137.8">ADC9</text>
<text x="19.3" y="138.4">D2</text>
<text x="63.5" y="138.4">PresenceIn</text>
<text x="63.5" y="141">PresenceOut</text>
<text x="146.7" y="143.2">File: Filters.sch</text>
<text x="235.6" y="143.2">File: Filters.sch</text>
<text x="19.3" y="148.6">D3</text>
<text x="63.5" y="148.6">VolumeCW</text>
<text x="97.8" y="146.7">SPRKNeg</text>
<text x="19.3" y="153.7">D4</text>
<text x="63.5" y="153.7">VolumeMid</text>
<text x="19.3" y="158.7">D5</text>
<text x="63.5" y="158.7">VolumeCCW</text>
<text x="86" y="161.3">DAC2</text>
<text x="113" y="156.4">Sheet: DAC01</text>
<text x="165.1" y="161.3">GuitarIn</text>
<text x="19.3" y="166.4">D6</text>
<text x="63.5" y="166.4">ToneCW</text>
<text x="19.3" y="170.2">D7</text>
<text x="19.3" y="174">D8</text>
<text x="63.5" y="170.2">ToneMid</text>
<text x="63.5" y="174">ToneCCW</text>
<text x="19.3" y="177.8">D9</text>
<text x="63.5" y="177.8">DriveCW</text>
<text x="86" y="179.7">DAC1</text>
<text x="165.1" y="179.7">AuxIn</text>
<text x="18.3" y="180.3">D10</text>
<text x="18.3" y="182.9">D11</text>
<text x="63.5" y="182.9">DriveCCW</text>
<text x="63.5" y="180.3">DriveMid</text>
<text x="113" y="185.1">File: Filters.sch</text>
<text x="21.6" y="192.1">File: Relay.sch</text>
</g>
<g font-size="1.8" fill="#848400">
<text x="148.2" y="33.3">IN1</text>
<text x="176" y="33.3">OUT1</text>
<text x="237.1" y="33.3">IN1</text>
<text x="264.9" y="33.3">OUT1</text>
<text x="148.2" y="51.7">IN2</text>
<text x="176" y="51.7">OUT2</text>
<text x="237.1" y="51.7">IN2</text>
<text x="264.9" y="51.7">OUT2</text>
<text x="148.2" y="75.2">IN1</text>
<text x="176" y="75.2">OUT1</text>
<text x="237.1" y="74.5">IN1</text>
<text x="264.9" y="74.5">OUT1</text>
<text x="148.2" y="93.6">IN2</text>
<text x="176" y="93.6">OUT2</text>
<text x="237.1" y="93">IN2</text>
<text x="264.9" y="93">OUT2</text>
<text x="148.2" y="120.3">IN1</text>
<text x="176" y="120.3">OUT1</text>
<text x="237.1" y="120.3">IN1</text>
<text x="264.9" y="120.3">OUT1</text>
<text x="23.1" y="139.3">in1</text>
<text x="58.2" y="139.3">out1</text>
<text x="58.2" y="141.9">out2</text>
<text x="148.2" y="138.7">IN2</text>
<text x="176" y="138.7">OUT2</text>
<text x="237.1" y="138.7">IN2</text>
<text x="264.9" y="138.7">OUT2</text>
<text x="23.1" y="149.5">in2</text>
<text x="58.2" y="149.5">out3</text>
<text x="23.1" y="154.6">in3</text>
<text x="58.2" y="154.6">out4</text>
<text x="23.1" y="159.6">in4</text>
<text x="58.2" y="159.6">out5</text>
<text x="23.1" y="167.3">in5</text>
<text x="58.2" y="167.3">out6</text>
<text x="114.6" y="162.2">IN1</text>
<text x="142.3" y="162.2">OUT1</text>
<text x="23.1" y="171.1">in6</text>
<text x="58.2" y="171.1">out7</text>
<text x="23.1" y="174.9">in7</text>
<text x="23.1" y="178.7">in8</text>
<text x="58.2" y="174.9">out8</text>
<text x="58.2" y="178.7">out9</text>
<text x="23.1" y="181.2">in9</text>
<text x="23.1" y="183.8">in10</text>
<text x="57.3" y="183.8">out11</text>
<text x="57.3" y="181.2">out10</text>
<text x="114.6" y="180.6">IN2</text>
<text x="142.3" y="180.6">OUT2</text>
</g>
<text font-size="1.8" fill="#0000c2" x="36.2" y="92.1">Arduino Header Pins</text>
</svg>
